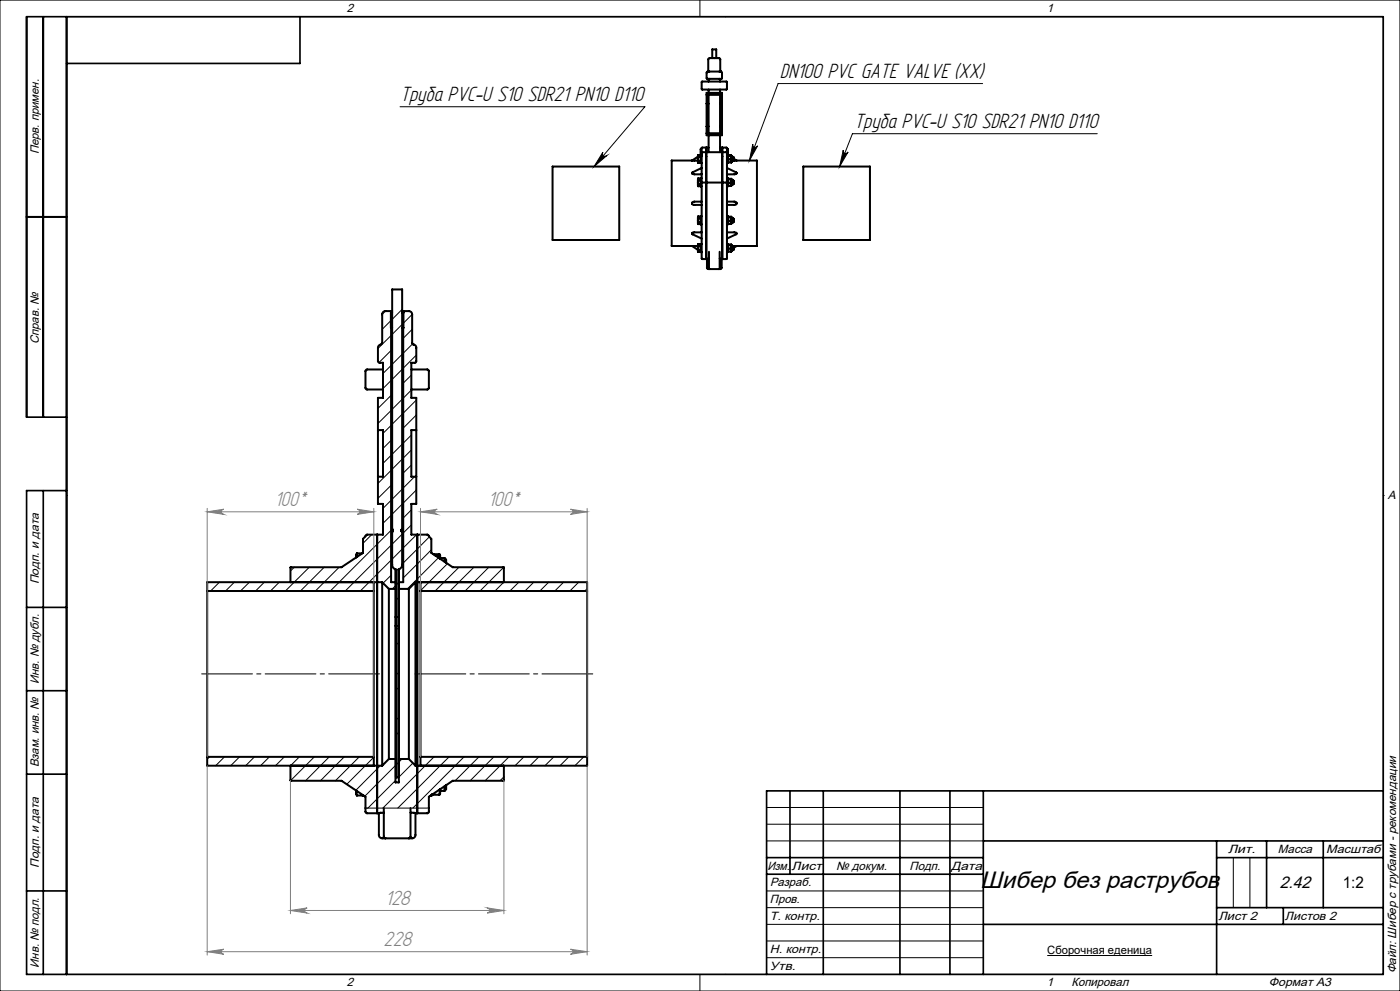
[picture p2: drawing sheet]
<svg xmlns="http://www.w3.org/2000/svg" width="420mm" height="297mm" viewBox="0 0 420 297" stroke-linecap="round" stroke-linejoin="round" font-family="sans-serif">
<g fill="none" stroke="#000" stroke-width=".6">
<path d="M213.7 17.4v-2.6h1.2v2.6M210.6 24.4h7.4l.1 2.3-7.4 .1-.2-.1zM212 39.9h4.6M212 27.8h4.6v12.7h-4.6zM212 28.4h4.6M212 31.1h.6M212 37.9h.6M212.1 21.6l4.3-.2 .2 .4v1.7l-4.4 .1-.2-.1zM212.3 21.4l.2-3.6 .3-.4 3.2 .1 .1 3.8 .2 .1M212.6 23.6v.8M212.6 26.8v1M212.6 28.4v11.5"/>
<path d="M216 23.6v.8M216 26.8v1M216 28.4v11.5M216 31.1h.6M216 37.9h.6M165.8 49.9h20v22h-20zM201.5 48.1h.1M201.5 48.2v25.5M201.5 48.1h6.1M207.6 48.1l1.8 .1M209.4 47l-1.8 1.1M209.4 48.2v.6"/>
<path d="M209.4 47.1v1.1M209.4 46.5v.6M209.4 46.5v2.3M209.4 55.2v.6M209.4 54v1.2M209.4 53.5v.5M209.4 53.5v2.3M209.4 48.2h.8M209.4 47.1h.8M209.4 54h.8M209.4 48.8h.8M209.4 55.2h.8"/>
<path d="M209.4 55.8h.8M210.2 46.4v2.4h.3M210.2 53.4v2.4h.3M210.2 46.4l-.1 .1M210.5 54.7v22.8l1.6 .1M210.5 54.7h7.6M210.5 45.8l.2-.2h7.2l.2 .2M210.5 45.8v8.9M210.5 50.3l-2.7 1.3a.27 .27 0 0 0-.2 .4 .27 .27 0 0 0 .3 .2h2.6M210.5 44.4v1.4M210.5 44.4l-.3 .3v1.7M210.5 53.4l-1.1 .1"/>
<path d="M210.5 46.4l-1.1 .1M211.9 44.2v33.4M212.6 44.2h-2l-.1 .2M212.6 40.5v5.1M216 44.2h2l.1 .2M216 40.5v5.1M216.7 44.2v33.4M218.1 54.7v22.8l-1.6 .1M218.1 53.4h.3v2.4h-.3M218.1 45.8v8.9M218.1 50.3l2.9 1.5-.4 .4h-2.5M218.1 44.4v1.4"/>
<path d="M218.1 44.4l.3 .3v1.7M218.1 46.4h.3M218.4 55.5l.1 .2M218.4 46.4v2.4h-.3M218.4 48.5v.1M218.4 46.4l.2 .2M218.4 46.6v.1M218.4 53.6v.1M218.5 48.6v.1M218.5 46.7v1.1M218.5 47.8v.9M218.5 46.6v.1"/>
<path d="M218.5 53.7v1.1M218.5 54.8v.9M218.5 53.7h.9M218.5 47.8h.9M218.5 48.7h.9M218.5 46.7h.9M218.5 46.6h.9M218.5 54.8h.9M218.5 55.7h.9M219.4 46.6v.1M219.4 47.8v.9M219.4 46.7v1.1"/>
<path d="M219.4 54.8v.9M219.4 53.7v1.1M219.4 48.6v.1M219.4 46.6v2M219.4 53.6v2.1M219.5 48.2h.5M219.5 47h.5M219.5 55.2h.5M219.5 54h.5M220 47v1.2M220 47l.2 .2v.8l-.2 .2M220 54v1.2"/>
<path d="M220 54l.2 .2v.8l-.2 .2M220.2 47.6l.8 .5M221 48.1l6.1 .1v25.5h-6.1M221 48.1l-.9 .1M241 49.9h20v22h-20zM8 65h12M201.5 73.7h.1M201.5 73.7h6.1M207.6 73.7l2.6 .1M207.6 73.7l1.8 1.2M209.4 65.4v1.2M209.4 66.6v.6"/>
<path d="M209.4 64.9v.5M209.4 64.9v2.3M209.4 73.2v1.7M209.4 74.9v.6M209.4 73.2v2.3M209.4 66.6h.8M209.4 65.4h.8M209.4 74.9h.8M209.4 75.5l1.1 .1M209.4 67.2h1.1M209.4 64.9h.8M210.2 73.2v2.4"/>
<path d="M210.4 75.6h.1M210.5 64.8h-.3v2.4M210.5 60.4h-2.2a.52 .52 0 0 0-.6 .2 .52 .52 0 0 0 .1 .7l2.7 .1M210.5 69.7l-2.5-.1-.4 .3 .2 .3 2.7 1.3M210.5 73.2h-1.1M212.1 77.6v2.7l.2 .3h.6M212.7 75.5v5l.2 .1M212.7 77.5l-.6 .1M215.9 75.5v5l-.2 .1M215.9 77.5l.6 .1M216.5 77.6v2.8l-.8 .2M218.1 73.2h.3v2.4h-.3"/>
<path d="M218.1 64.8h.3v2.4h-.3M218.1 60.4l2.6 .1a.45 .45 0 0 1 .3 .5 .45 .45 0 0 1-.4 .4h-2.5M218.1 69.7l2.2-.1 .7 .3-.2 .3-2.7 1.3M218.2 75.6h-.1M218.4 66.9l.1 .2M218.4 75.2v.1M218.4 73.3v.1M218.4 65v.1M218.5 75.3v.1M218.5 75.4h-.1M218.5 73.4v1.1M218.5 74.5v.9"/>
<path d="M218.5 73.4v-.1h.9v.1M218.5 65.1v1.1M218.5 66.2v.9M218.5 65.1v-.2h.9v.2M218.5 74.5h.9M218.5 75.4h.9M218.5 73.4h.9M218.5 66.2h.9M218.5 67.1h.9M218.5 65.1h.9M219.4 74.5v.9M219.4 73.4v1.1"/>
<path d="M219.4 66.2v.9M219.4 65.1v1.1M219.4 73.3v2.1M219.4 65v2.1M219.5 66.6h.5M219.5 65.4h.5M219.5 75h.5M220 65.4v1.2M220 65.4l.2 .2v.8l-.2 .2M220 73.8l.2 .1v.9l-.2 .2zM221 73.7l-1.5 .1M221 73.7l-.8 .6"/>
<path d="M117.3 93.7h.1M117.3 98.2h.1M117.3 93.2h-1.7a.96 .96 0 0 0-.9 1v8.6l-.5 .5a.97 .97 0 0 0-.8 .9l.1 4.2 .3 .3h1.1v10.5h-1.5v31.8h1.5v9.2l-5.1 .2-.9 1.1v4.2l-6.5 4.3h-15.2l-.1 4.4M117.3 98.2h.4M117.3 93.2h.4M117.3 93.7h.4M117.3 93.2v81.3h1.3M117.7 86.7h2.9v72h-.2v.5h.2v10a1.5 1.5 0 0 1-1.1 1.5v62.3h-.7v-62.3a1.5 1.5 0 0 1-1.1-1.5v-10h.2v-.5h-.2zM120.6 98.2h.4M120.6 93.2h.4M120.6 93.7h.4M121 93.2h1.7a.96 .96 0 0 1 .9 1v8.6l.5 .5"/>
<path d="M121 98.2v76.3h-1.3M121 93.7v4.5M121 93.2v.5M212.9 80.6h2.8M114.9 110.7h-4.8l-.5 .4 .2 5.5 5.1 .1M123.4 110.7h4.8l.5 .5-.2 5.4-5.1 .1M123.8 103.1l.2 .2M124 103.3h.1M124.1 103.3a.91 .91 0 0 1 .8 .9v4.1l-.4 .4h-1.1v10.5h1.5v31.8h-1.5v9.2l5.1 .2 .9 1.1v4.2l6.4 4.3h15.3l.1 4.4M113.4 128.9h1.5v14h-1.5M124.9 128.9h-1.5v14h1.5M62.2 177.1v49.7"/>
<path d="M62.2 177.1h49.9M87.1 174.4l.2 .1M87.1 174.4v.1M107.1 165.8l-.1 1.2M107.1 165.8l-.2 1.3M107.1 165.8h1.6M112.1 177.1v49.7M112.1 174.5v2.6M113.1 160.2v82M114.7 174.5v55M114.7 174.5h-52.5v2.6M114.7 174.5l2 2"/>
<path d="M116.7 176.5v51M116.7 176.5h1.9M118.6 176.5v51M118.6 170.6v5.9M119.7 176.5v51M119.7 170.6v5.9M119.7 176.5h3M122.7 176.5v51M124.6 174.5v55M124.6 174.5h51.5v2.6M124.6 174.5l-1.9 2M125.2 160.2v83.5"/>
<path d="M126.2 177.1v49.7M126.2 174.5v2.6M126.2 177.1h49.9M130 166.1h1.8v.3M130.5 166.4h1.3M131.8 166.4l.1 1M131.9 166.2l.1 1.3M132 167.2h1.3M133.3 167.2v1.1M133.3 167.2l.5 .5v1M151.2 174.4v.1M151.2 174.4l-.2 .1"/>
<path d="M176.1 177.1v49.7M118.6 184.9h.2M118.6 187.6h.2M119.5 184.9h.2M119.5 187.6h.2M62.2 226.8v2.7h52.5M62.2 226.8h49.9M87.1 229.6l.1 4.4h15.2l7.2 4.8v4.5l.3 .4h3.8M87.1 229.5v.1M87.3 229.5l-.2 .1M106.9 236.9l.2 1.5M107.1 237l-.2 .8 .2 .6"/>
<path d="M107.1 238.4h1.7M108.8 238.2v.3h.5M112.1 226.8v2.7M116.7 227.5l-2 2M116.7 227.5h1.9M118.6 227.5v7h1.1v-7M119.7 227.5h3M122.7 227.5l1.9 2M126.2 226.8v2.7M126.2 226.8h49.9M129.4 238.2v.3h-.4M129.6 238.1l.1 .1"/>
<path d="M129.7 238.1v.1M129.7 238.2h2.1M131.9 236.6l-.1 1.6M132 236.5v1.3l-.2 .4M132 237h1.3M133.3 235.7v1.3M133.8 235.3v1.2l-.5 .5M151 229.5l.2 .1M151.2 229.6l-.1 4.4h-15.3l-7.1 4.8-.2 4.8-3.9 .1M151.2 229.5v.1M176.1 226.8v2.7h-51.5M113.1 242.2v1.5z"/>
<path d="M115.1 242.2v8.6l.5 .4M115.1 243.6l-1.4 .1v6.5a1.02 1.02 0 0 0 1 1h.9M115.6 251.2h7.1M123.2 242.2v8.6l-.5 .4M123.2 243.6l1.4 .1v6.5a1.02 1.02 0 0 1-1 1h-.9"/>
</g>
<g fill="none" stroke="#000" stroke-width=".3">
<path d="M0 0h420v297h-420zM20 5h395v287h-395zM210 0v5M217.5 5h.1M120 32h73.5l-15.3 17.9M294.8 25h-61.4l-8.6 23.1M180.9 45.6a.78 .78 0 0 0 .1 1.1 .78 .78 0 0 0 1-.1l-3.8 3.3zM225.8 43.2a.77 .77 0 0 0 .5 .9 .77 .77 0 0 0 1-.4l-2.5 4.4zM253 45a.78 .78 0 0 0 .4 .9 .78 .78 0 0 0 1-.4l-2.5 4.4zM329.2 40.1h-73.5l-3.8 9.8M115.6 93.2l-.9 1M117.3 96.1l-2.6 2.6"/>
<path d="M117.7 86.7h.1M120.6 92.7l-2.9 3M120.6 97.2l-2.9 3M123.6 98.7l-2.6 2.7M123.6 94.2l-2.6 2.6M117.3 100.5l-3.9 4M117.3 105l-3.6 3.7M117.3 109.5l-2.4 2.4M117.3 114l-2.4 2.4M117.3 118.5l-3.9 3.9M120.6 110.7l-2.9 3M120.6 106.2l-2.9 3"/>
<path d="M120.6 119.7l-2.9 3M123.4 112.4l-2.4 2.4M123.4 116.9l-2.4 2.4M123.8 103.1l-2.8 2.8M124.9 106.4l-3.9 3.9M124.9 119.9l-3.9 3.9M117.3 123l-3.9 3.9M117.3 127.5l-2.4 2.4M117.3 132l-2.4 2.4M117.3 136.5l-2.4 2.4M120.6 133.1l-2.9 3M120.6 124.1l-2.9 3"/>
<path d="M120.6 137.6l-2.9 3M123.4 130.4l-2.4 2.4M123.4 134.9l-2.4 2.4M123.4 139.4l-2.4 2.4M124.9 124.4l-3.9 3.9M124.9 128.9h.1M20 148.5h.1M117.3 141l-3.9 3.9M117.3 145.4l-3.9 4M117.3 149.9l-2.4 2.5M117.3 154.4l-2.4 2.4M117.3 158.9l-18.2 18.2"/>
<path d="M120.6 146.6l-2.9 3M120.6 151.1l-2.9 3M123.4 152.8l-2.4 2.5M123.4 157.3l-2.4 2.4M124.4 142.9l-3.4 3.4M124.9 146.9l-3.9 3.9M415 148.5h.1M65.8 174.5l-2.6 2.6M70.3 174.5l-2.6 2.6M74.8 174.5l-2.7 2.6M79.3 174.5l-2.6 2.6M83.8 174.5l-2.7 2.6"/>
<path d="M88.3 170l-1.2 1.1M92.8 170l-7.2 7.1M97.3 170l-7.2 7.1M101.7 170l-7.1 7.1M111.5 160.2l-2.6 2.6M117.3 163.4l-13.7 13.7M117.3 167.9l-9.2 9.2M117.3 172.4l-2.4 2.4M118.6 175.5l-.9 1M119.5 179.2l-.7 .7M119.5 174.7l-.7 .7M119.7 174.5v.1"/>
<path d="M120.6 160.1l-2.9 3M120.6 164.6l-2.9 3M125 160.2l-4 4M128.8 160.9l-7.8 7.8M129.4 164.8l-8.4 8.4M131.6 167.1l-9.4 9.4M134.2 168.9l-8 8.1M137.7 170l-7.2 7.1M142.2 170l-7.2 7.1M146.6 170l-7.1 7.1M151.1 170l-7.1 7.1M151.1 174.5l-2.6 2.6"/>
<path d="M155.6 174.5l-2.6 2.6M160.1 174.5l-2.6 2.6M164.6 174.5l-2.6 2.6M169.1 174.5l-2.7 2.6M173.6 174.5l-2.6 2.6M176.1 176.4l-.7 .7M119.5 188.1l-.7 .8M119.5 192.6l-.7 .8M119.5 201.6l-.7 .7M119.5 219.6l-.7 .7M119.5 215.1l-.7 .7M119.5 206.1l-.7 .8"/>
<path d="M62.9 226.8l-.7 .7M67.3 226.8l-2.6 2.7M71.9 226.8l-2.7 2.7M76.3 226.8l-2.6 2.7M80.8 226.8l-2.6 2.7M85.3 226.8l-2.6 2.7M89.8 226.8l-2.6 2.7M94.3 226.8l-7.1 7.2M98.8 226.8l-7.1 7.2M103.3 226.8l-7.2 7.2M107.8 226.8l-7.2 7.2M112.1 226.9l-8.1 8.2"/>
<path d="M114.1 229.5l-7.3 7.4M118.6 229.4l-9.2 9.3M118.6 233.9l-8.2 8.3M119.5 228.6l-.7 .7M120.6 227.5l-.9 .9M123.9 228.7l-4.2 4.2M130.2 226.8l-15.3 15.4M134.7 226.8l-15.4 15.4M139.2 226.8l-15.3 15.4M143.7 226.8l-7.2 7.2M148.2 226.8l-7.2 7.2M151.2 232.8l-1.2 1.2"/>
<path d="M152.7 226.8l-7.2 7.2M157.2 226.8l-2.7 2.7M161.6 226.8l-2.6 2.7M166.2 226.8l-2.7 2.7M170.6 226.8l-2.6 2.7M175.1 226.8l-2.6 2.7M109.6 242.2h18.6M128.7 241.9l-.4 .3M230 242h65M230 247h65M230 252h65M370 257v15"/>
<path d="M375 257v15M230 267h65M230 272h65M230 277h65M210 292v5M217.5 292h.1M230 282h65M230 287h65M314.2 286.4h31.4"/>
</g>
<g fill="none" stroke="#808080" stroke-width=".3">
<path d="M62.2 153.4h49.9M62.2 152.4v74.4M62.2 153.4l4.9-.8a.78 .78 0 0 0-.7 .8 .78 .78 0 0 0 .7 .8zM107.1 152.6l5 .8-5 .8a.78 .78 0 0 0 .8-.8 .78 .78 0 0 0-.8-.8zM112.1 152.4v74.4M126.2 152.4v74.4M126.2 153.4h49.9M126.2 153.4l5-.8a.78 .78 0 0 0-.8 .8 .78 .78 0 0 0 .8 .8zM171.1 152.6l5 .8-5 .8a.78 .78 0 0 0 .8-.8 .78 .78 0 0 0-.8-.8zM176.1 152.4v74.4M62.2 229.5v56.7M87.1 233.9v40"/>
<path d="M151.2 233.9v40M176.1 229.5v56.7M87.1 272.9h64.1M87.1 272.9l5-.8a.78 .78 0 0 0-.7 .8 .78 .78 0 0 0 .7 .7zM146.2 272.1l5 .8-5 .7a.78 .78 0 0 0 .7-.7 .78 .78 0 0 0-.7-.8zM62.2 285.2h113.9M62.2 285.2l4.9-.7a.76 .76 0 0 0-.7 .7 .76 .76 0 0 0 .7 .8zM171.1 284.5l5 .7-5 .8a.76 .76 0 0 0 .8-.8 .76 .76 0 0 0-.8-.7z"/>
</g>
<path d="M114.2 202h-54M178.2 202h-54" fill="none" stroke="#000" stroke-width=".3" stroke-dasharray="15.2 1.3 1.3 1.3" stroke-dashoffset="-.3"/>
<g fill="none" stroke="#000" stroke-width=".5">
<path d="M13 5v120M20 5v287M90 5v14h-70M8 65h12M20 125h-12v-120h407v287h-407v-145h12M13 147v145M8 182h12M8 207h12M8 232h12M237 237v25M247 237v55M270 237v55"/>
<path d="M285 237v55M295 237v55M415 237h-185v55M230 257h65M295 252h120M365 252v40M365 257h50M380 252v20M397 252v20M8 267h12M230 262h65M295 277h120"/>
<path d="M365 272h50M385 272v5"/>
</g>
<path d="M225.8 43.2a.77 .77 0 0 0 .5 .9 .77 .77 0 0 0 1-.4l-2.5 4.4zM253 45a.78 .78 0 0 0 .4 .9 .78 .78 0 0 0 1-.4l-2.5 4.4zM180.9 45.6a.78 .78 0 0 0 .1 1.1 .78 .78 0 0 0 1-.1l-3.8 3.3z" fill="#000"/>
<g fill="#808080">
<path d="M171.1 152.6l5 .8-5 .8a.78 .78 0 0 0 .8-.8 .78 .78 0 0 0-.8-.8zM126.2 153.4l5-.8a.78 .78 0 0 0-.8 .8 .78 .78 0 0 0 .8 .8zM107.1 152.6l5 .8-5 .8a.78 .78 0 0 0 .8-.8 .78 .78 0 0 0-.8-.8zM62.2 153.4l4.9-.8a.78 .78 0 0 0-.7 .8 .78 .78 0 0 0 .7 .8z"/>
<path d="M87.1 272.9l5-.8a.78 .78 0 0 0-.7 .8 .78 .78 0 0 0 .7 .7zM146.2 272.1l5 .8-5 .7a.78 .78 0 0 0 .7-.7 .78 .78 0 0 0-.7-.8zM62.2 285.2l4.9-.7a.76 .76 0 0 0-.7 .7 .76 .76 0 0 0 .7 .8zM171.1 284.5l5 .7-5 .8a.76 .76 0 0 0 .8-.8 .76 .76 0 0 0-.8-.7z"/>
</g>
<text font-size="7.1" x="294.1" y="266.1">Шибер без раструбов</text>
<g font-size="6.9">
<text x="234" y="23.3">DN100 PVC GATE VALVE (XX)</text>
<text x="120" y="30.3">Труба PVC-U S10 SDR21 PN10 D110</text>
<text x="256.3" y="38.3">Труба PVC-U S10 SDR21 PN10 D110</text>
</g>
<g font-size="6.9" fill="#808080">
<text x="82.5" y="151.7">100*</text>
<text x="146.5" y="151.7">100*</text>
<text x="115.5" y="271.2">128</text>
<text x="115.1" y="283.5">228</text>
</g>
<text font-size="5" x="383.9" y="266">2.42</text>
<text font-size="4.8" x="402.8" y="266">1:2</text>
<g font-size="3.6">
<text x="104" y="3.6">2</text>
<text x="314" y="3.6">1</text>
<text x="11.6" y="46.3" transform="rotate(-90 11.6 46.3)">Перв. примен.</text>
<text x="11.6" y="103.2" transform="rotate(-90 11.6 103.2)">Справ. №</text>
<text x="416.4" y="149.6">A</text>
<text x="11.6" y="175.1" transform="rotate(-90 11.6 175.1)">Подп. и дата</text>
<text x="11.6" y="205" transform="rotate(-90 11.6 205)">Инв. № дубл.</text>
<text x="11.6" y="230" transform="rotate(-90 11.6 230)">Взам. инв. №</text>
<text x="368.4" y="255.6">Лит.</text>
<text x="383.4" y="255.6">Масса</text>
<text x="397.8" y="255.6">Масштаб</text>
<text x="11.6" y="260.1" transform="rotate(-90 11.6 260.1)">Подп. и дата</text>
<text x="230.2" y="260.6">Изм.</text>
<text x="237.5" y="260.6">Лист</text>
<text x="250.9" y="260.6">№ докум.</text>
<text x="272.9" y="260.6">Подп.</text>
<text x="285.4" y="260.6">Дата</text>
<text x="231" y="265.6">Разраб.</text>
<text x="231" y="275.6">Т. контр.</text>
<text x="231" y="270.6">Пров.</text>
<text x="365.5" y="275.6">Лист 2</text>
<text x="385.5" y="275.6">Листов 2</text>
<text x="231" y="285.6">Н. контр.</text>
<text x="11.6" y="290" transform="rotate(-90 11.6 290)">Инв. № подл.</text>
<text x="231" y="290.6">Утв.</text>
<text x="418.9" y="291.8" transform="rotate(-90 418.9 291.8)">Файл: Шибер с трубами - рекомендации</text>
<text x="104" y="295.6">2</text>
<text x="314" y="295.6">1</text>
<text x="321.5" y="295.6">Копировал</text>
<text x="380.7" y="295.6">Формат А3</text>
</g>
<text font-size="3.4" x="314.2" y="286">Сборочная еденица</text>
</svg>
